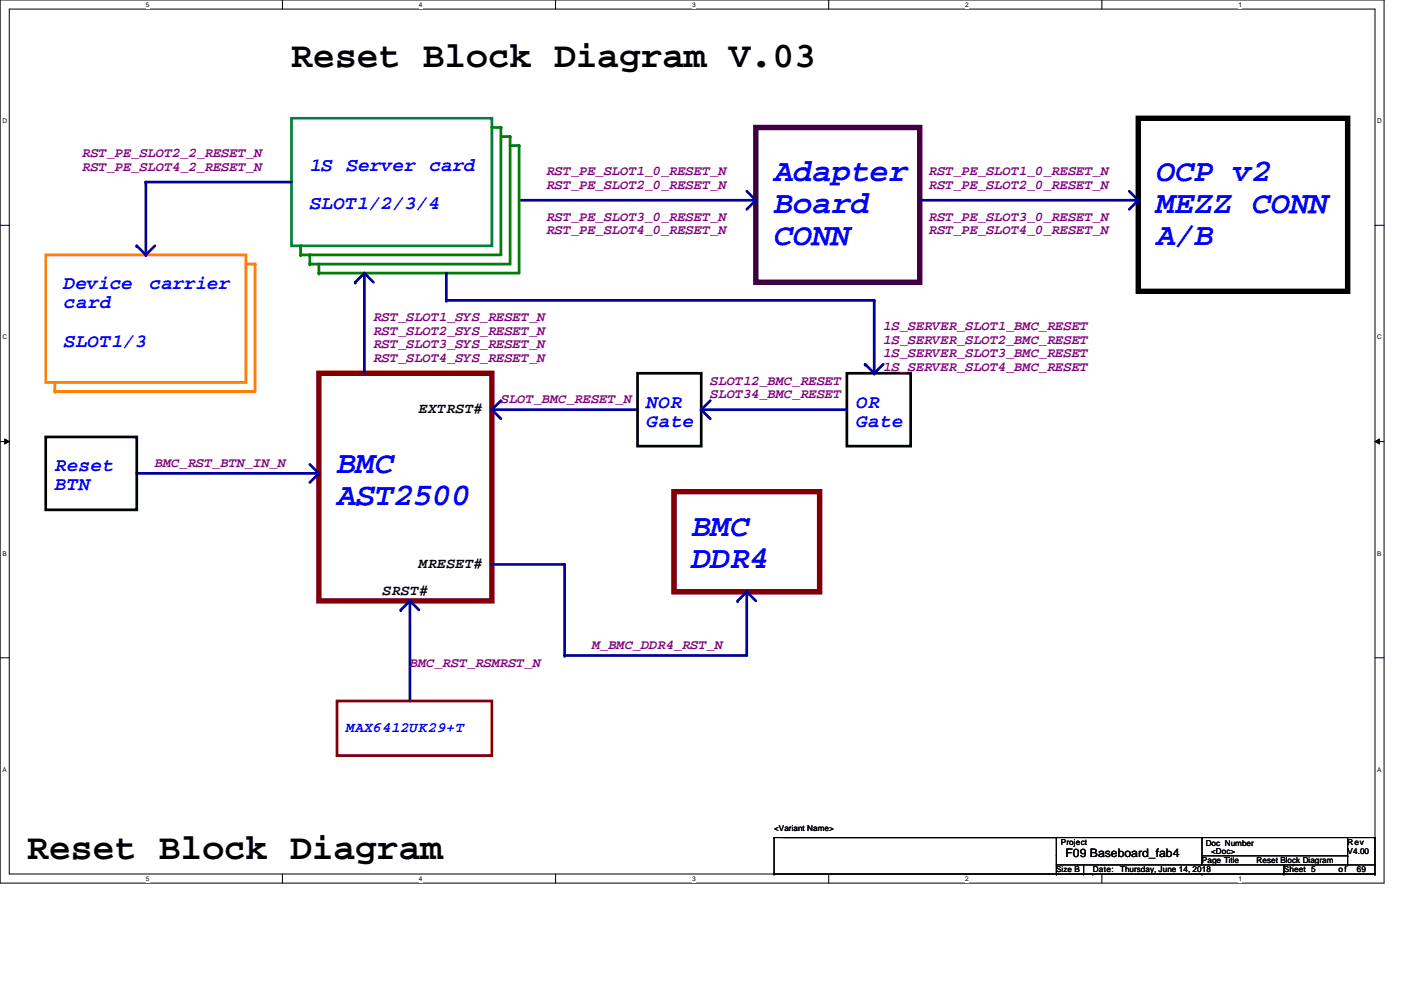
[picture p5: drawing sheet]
<svg xmlns="http://www.w3.org/2000/svg" width="297mm" height="210mm" viewBox="0 0 297 210" stroke-linecap="round" stroke-linejoin="round" font-family="sans-serif">
<path d="M0 0h293.5v187.2h-293.5zM2 1.9h289.5v183.4h-289.5z" fill="none" stroke="#000" stroke-width=".21"/>
<g fill="#fff">
<path d="M30.9 .2h.8v1.6h-.8z"/>
<path d="M30.9 185.5h.8v1.6h-.8z"/>
</g>
<path d="M59.9 0v1.9M59.9 185.3v1.9" fill="none" stroke="#000" stroke-width=".21"/>
<g fill="#fff">
<path d="M88.8 .2h.8v1.6h-.8z"/>
<path d="M88.8 185.5h.8v1.6h-.8z"/>
</g>
<path d="M117.8 0v1.9M117.8 185.3v1.9" fill="none" stroke="#000" stroke-width=".21"/>
<g fill="#fff">
<path d="M146.7 .2h.8v1.6h-.8z"/>
<path d="M146.7 185.5h.8v1.6h-.8z"/>
</g>
<path d="M175.7 0v1.9M175.7 185.3v1.9" fill="none" stroke="#000" stroke-width=".21"/>
<g fill="#fff">
<path d="M204.7 .2h.7v1.6h-.7z"/>
<path d="M204.7 185.5h.7v1.6h-.7z"/>
</g>
<path d="M233.6 0v1.9M233.6 185.3v1.9" fill="none" stroke="#000" stroke-width=".21"/>
<g fill="#fff">
<path d="M262.6 .2h.7v1.6h-.7z"/>
<path d="M262.6 185.5h.7v1.6h-.7z"/>
<path d="M.5 24.8h1v1.6h-1z"/>
<path d="M292 24.8h1v1.6h-1z"/>
<path d="M.5 70.7h1v1.5h-1z"/>
<path d="M292 70.7h1v1.5h-1z"/>
</g>
<path d="M0 47.8h2M291.5 47.8h2" fill="none" stroke="#000" stroke-width=".21"/>
<g fill="#fff">
<path d="M.5 116.5h.9v1.6h-.9z"/>
<path d="M292 116.5h.9v1.6h-.9z"/>
</g>
<path d="M0 93.6h2M1 93.1l1 .5-1 .5zM291.5 93.6l1-.5v1zM291.5 93.6h2" fill="none" stroke="#000" stroke-width=".21"/>
<path d="M1 93.1l1 .5-1 .5zM291.5 93.6l1-.5v1z" fill="#000"/>
<g fill="#fff">
<path d="M.5 162.4h.9v1.5h-.9z"/>
<path d="M292 162.4h.9v1.5h-.9z"/>
</g>
<path d="M0 139.5h2M291.5 139.5h2" fill="none" stroke="#000" stroke-width=".21"/>
<path d="M67.6 79.1h36.7v48.3h-36.7z" fill="none" stroke="#800000" stroke-width="1.1"/>
<path d="M61.8 25.1h42.5v27h-42.5z" fill="none" stroke="#008040" stroke-width=".57"/>
<path d="M29 100.4h38.6" fill="none" stroke="#0000a0" stroke-width=".57"/>
<circle cx="67.6" cy="100.4" r=".29" fill="#0000a0"/>
<path d="M9.7 92.6h19.3v15.5h-19.3z" fill="none" stroke="#000" stroke-width=".57"/>
<path d="M241.3 25.1h44.4v36.7h-44.4z" fill="none" stroke="#000" stroke-width="1.1"/>
<path d="M110.1 42.5h50.1" fill="none" stroke="#0000a0" stroke-width=".57"/>
<circle cx="160.2" cy="42.5" r=".29" fill="#0000a0"/>
<path d="M63.7 54h42.5" fill="none" stroke="#008000" stroke-width=".57"/>
<circle cx="63.7" cy="54" r=".29" fill="#008000"/>
<path d="M104.3 27h1.9" fill="none" stroke="#008000" stroke-width=".57"/>
<circle cx="106.2" cy="27" r=".29" fill="#008000"/>
<path d="M63.7 52.1v1.9" fill="none" stroke="#008000" stroke-width=".57"/>
<circle cx="63.7" cy="52.1" r=".29" fill="#008000"/>
<path d="M65.7 56h42.4" fill="none" stroke="#008000" stroke-width=".57"/>
<circle cx="65.7" cy="56" r=".29" fill="#008000"/>
<path d="M106.2 29h1.9" fill="none" stroke="#008000" stroke-width=".57"/>
<circle cx="108.1" cy="29" r=".29" fill="#008000"/>
<path d="M108.1 29v27" fill="none" stroke="#008000" stroke-width=".57"/>
<circle cx="108.1" cy="29" r=".29" fill="#008000"/>
<path d="M65.7 54v2" fill="none" stroke="#008000" stroke-width=".57"/>
<circle cx="65.7" cy="54" r=".29" fill="#008000"/>
<path d="M67.6 57.9h42.5" fill="none" stroke="#008000" stroke-width=".57"/>
<circle cx="67.6" cy="57.9" r=".29" fill="#008000"/>
<path d="M108.1 30.9h2" fill="none" stroke="#008000" stroke-width=".57"/>
<circle cx="110.1" cy="30.9" r=".29" fill="#008000"/>
<path d="M110.1 30.9v27" fill="none" stroke="#008000" stroke-width=".57"/>
<circle cx="110.1" cy="30.9" r=".29" fill="#008000"/>
<path d="M67.6 56v1.9" fill="none" stroke="#008000" stroke-width=".57"/>
<circle cx="67.6" cy="56" r=".29" fill="#008000"/>
<path d="M160.2 27h34.8v32.8h-34.8z" fill="none" stroke="#400040" stroke-width="1.1"/>
<path d="M195 42.5h46.3" fill="none" stroke="#0000a0" stroke-width=".57"/>
<circle cx="241.3" cy="42.5" r=".29" fill="#0000a0"/>
<path d="M77.3 57.9v21.2" fill="none" stroke="#0000a0" stroke-width=".57"/>
<circle cx="77.3" cy="57.9" r=".29" fill="#0000a0"/>
<path d="M65.7 98.4l1.9 2" fill="none" stroke="#0000a0" stroke-width=".57"/>
<circle cx="67.6" cy="100.4" r=".29" fill="#0000a0"/>
<path d="M67.6 100.4l-1.9 1.9" fill="none" stroke="#0000a0" stroke-width=".57"/>
<circle cx="67.6" cy="100.4" r=".29" fill="#0000a0"/>
<path d="M158.3 40.5l1.9 2" fill="none" stroke="#0000a0" stroke-width=".57"/>
<circle cx="160.2" cy="42.5" r=".29" fill="#0000a0"/>
<path d="M160.2 42.5l-1.9 1.9" fill="none" stroke="#0000a0" stroke-width=".57"/>
<circle cx="160.2" cy="42.5" r=".29" fill="#0000a0"/>
<path d="M239.4 40.5l1.9 2" fill="none" stroke="#0000a0" stroke-width=".57"/>
<circle cx="241.3" cy="42.5" r=".29" fill="#0000a0"/>
<path d="M241.3 42.5l-1.9 1.9" fill="none" stroke="#0000a0" stroke-width=".57"/>
<circle cx="241.3" cy="42.5" r=".29" fill="#0000a0"/>
<path d="M106.2 27v27" fill="none" stroke="#008000" stroke-width=".57"/>
<circle cx="106.2" cy="27" r=".29" fill="#008000"/>
<path d="M86.9 127.4v21.2" fill="none" stroke="#0000a0" stroke-width=".57"/>
<circle cx="86.9" cy="127.4" r=".29" fill="#0000a0"/>
<path d="M86.9 127.4l1.9 1.9" fill="none" stroke="#0000a0" stroke-width=".57"/>
<circle cx="86.9" cy="127.4" r=".29" fill="#0000a0"/>
<path d="M86.9 127.4l-1.9 1.9" fill="none" stroke="#0000a0" stroke-width=".57"/>
<circle cx="85" cy="129.3" r=".29" fill="#0000a0"/>
<path d="M71.5 148.6h32.8v11.6h-32.8z" fill="none" stroke="#800000" stroke-width=".57"/>
<path d="M158.3 125.5v13.5" fill="none" stroke="#0000a0" stroke-width=".57"/>
<circle cx="158.3" cy="125.5" r=".29" fill="#0000a0"/>
<path d="M142.9 104.2h30.9v21.3h-30.9z" fill="none" stroke="#800000" stroke-width="1.1"/>
<path d="M158.3 125.5l1.9 1.9" fill="none" stroke="#0000a0" stroke-width=".57"/>
<circle cx="158.3" cy="125.5" r=".29" fill="#0000a0"/>
<path d="M158.3 125.5l-1.9 1.9" fill="none" stroke="#0000a0" stroke-width=".57"/>
<circle cx="156.4" cy="127.4" r=".29" fill="#0000a0"/>
<path d="M104.3 119.7h15.4" fill="none" stroke="#0000a0" stroke-width=".57"/>
<circle cx="104.3" cy="119.7" r=".29" fill="#0000a0"/>
<path d="M94.6 57.9v5.8" fill="none" stroke="#0000a0" stroke-width=".57"/>
<circle cx="94.6" cy="57.9" r=".29" fill="#0000a0"/>
<path d="M77.3 57.9l1.9 1.9" fill="none" stroke="#0000a0" stroke-width=".57"/>
<circle cx="77.3" cy="57.9" r=".29" fill="#0000a0"/>
<path d="M77.3 57.9l-2 1.9" fill="none" stroke="#0000a0" stroke-width=".57"/>
<circle cx="75.3" cy="59.8" r=".29" fill="#0000a0"/>
<path d="M94.6 63.7h90.8" fill="none" stroke="#0000a0" stroke-width=".57"/>
<circle cx="94.6" cy="63.7" r=".29" fill="#0000a0"/>
<path d="M179.6 79.1h13.5v15.5h-13.5z" fill="none" stroke="#000" stroke-width=".57"/>
<path d="M185.4 63.7v15.4" fill="none" stroke="#0000a0" stroke-width=".57"/>
<circle cx="185.4" cy="63.7" r=".29" fill="#0000a0"/>
<path d="M104.3 86.9h30.9" fill="none" stroke="#0000a0" stroke-width=".57"/>
<circle cx="104.3" cy="86.9" r=".29" fill="#0000a0"/>
<path d="M106.2 84.9l-1.9 2" fill="none" stroke="#0000a0" stroke-width=".57"/>
<circle cx="104.3" cy="86.9" r=".29" fill="#0000a0"/>
<path d="M104.3 86.9l1.9 1.9" fill="none" stroke="#0000a0" stroke-width=".57"/>
<circle cx="104.3" cy="86.9" r=".29" fill="#0000a0"/>
<path d="M187.3 77.2l-1.9 1.9" fill="none" stroke="#0000a0" stroke-width=".57"/>
<circle cx="185.4" cy="79.1" r=".29" fill="#0000a0"/>
<path d="M183.4 77.2l2 1.9" fill="none" stroke="#0000a0" stroke-width=".57"/>
<circle cx="183.4" cy="77.2" r=".29" fill="#0000a0"/>
<path d="M135.2 79.1h13.5v15.5h-13.5z" fill="none" stroke="#000" stroke-width=".57"/>
<path d="M148.7 86.9h30.9" fill="none" stroke="#0000a0" stroke-width=".57"/>
<circle cx="148.7" cy="86.9" r=".29" fill="#0000a0"/>
<path d="M148.7 86.9l1.9 1.9" fill="none" stroke="#0000a0" stroke-width=".57"/>
<circle cx="148.7" cy="86.9" r=".29" fill="#0000a0"/>
<path d="M150.6 84.9l-1.9 2" fill="none" stroke="#0000a0" stroke-width=".57"/>
<circle cx="148.7" cy="86.9" r=".29" fill="#0000a0"/>
<path d="M9.7 54h42.5v27.1h-42.5zM11.6 83h42.5" fill="none" stroke="#ff8000" stroke-width=".57"/>
<circle cx="11.6" cy="83" r=".29" fill="#ff8000"/>
<path d="M11.6 81.1v1.9" fill="none" stroke="#ff8000" stroke-width=".57"/>
<circle cx="11.6" cy="81.1" r=".29" fill="#ff8000"/>
<path d="M52.2 56h1.9" fill="none" stroke="#ff8000" stroke-width=".57"/>
<circle cx="54.1" cy="56" r=".29" fill="#ff8000"/>
<path d="M54.1 56v27" fill="none" stroke="#ff8000" stroke-width=".57"/>
<circle cx="54.1" cy="56" r=".29" fill="#ff8000"/>
<path d="M30.9 38.6v15.4" fill="none" stroke="#0000a0" stroke-width=".57"/>
<circle cx="30.9" cy="38.6" r=".29" fill="#0000a0"/>
<path d="M32.8 52.1l-1.9 1.9" fill="none" stroke="#0000a0" stroke-width=".57"/>
<circle cx="30.9" cy="54" r=".29" fill="#0000a0"/>
<path d="M29 52.1l1.9 1.9" fill="none" stroke="#0000a0" stroke-width=".57"/>
<circle cx="29" cy="52.1" r=".29" fill="#0000a0"/>
<path d="M30.9 38.6h30.9" fill="none" stroke="#0000a0" stroke-width=".57"/>
<circle cx="30.9" cy="38.6" r=".29" fill="#0000a0"/>
<path d="M119.7 119.7v19.3" fill="none" stroke="#0000a0" stroke-width=".57"/>
<circle cx="119.7" cy="119.7" r=".29" fill="#0000a0"/>
<path d="M119.7 139h38.6" fill="none" stroke="#0000a0" stroke-width=".57"/>
<circle cx="119.7" cy="139" r=".29" fill="#0000a0"/>
<g fill="none" stroke="#000" stroke-width=".21">
<path d="M164.1 177.6h.1M164.1 177.6h127.4M164.1 177.6v7.7M224 177.6h.1M224 177.6v7.7M254.8 177.6h.1M254.8 177.6v5.8M285.7 177.6v5.8M291.5 177.6h.1M291.5 177.6v7.7M164.1 185.3h.1M164.1 185.3h127.4"/>
<path d="M224 185.3h.1M224 183.4h67.5M229.8 185.3h.1M229.8 183.4v1.9M231.7 185.3h.1M254.8 185.3h.1M254.8 181.5h30.9M272.2 185.3h.1M272.2 183.4v1.9M274.1 183.4h.1M285.7 181.5h.1M285.7 183.4h.1"/>
<path d="M291.5 185.3h.1M291.5 183.4h.1"/>
</g>
<g font-size="7.7">
<text x="61.8" y="14.1">Reset Block Diagram V.03</text>
<text x="5.8" y="182.1">Reset Block Diagram</text>
</g>
<g font-size="6.8" fill="#00f">
<text x="164.1" y="38.4">Adapter</text>
<text x="245.2" y="38.4">OCP v2</text>
<text x="164.1" y="45.2">Board</text>
<text x="245.2" y="45.2">MEZZ CONN</text>
<text x="164.1" y="51.9">CONN</text>
<text x="245.2" y="51.9">A/B</text>
<text x="71.5" y="100.2">BMC</text>
<text x="71.5" y="107">AST2500</text>
<text x="146.7" y="113.7">BMC</text>
<text x="146.7" y="120.5">DDR4</text>
</g>
<g font-size="4" fill="#00f">
<text x="65.7" y="36.2">1S</text>
<text x="73.5" y="36.2">Server</text>
<text x="91.1" y="36.2">card</text>
<text x="65.7" y="44.3">SLOT1/2/3/4</text>
<text x="13.5" y="61.3">Device</text>
<text x="13.5" y="65.4">card</text>
<text x="31.7" y="61.3">carrier</text>
<text x="13.5" y="73.5">SLOT1/3</text>
<text x="137.1" y="86.4">NOR</text>
<text x="181.5" y="86.4">OR</text>
<text x="137.1" y="90.5">Gate</text>
<text x="181.5" y="90.5">Gate</text>
<text x="11.6" y="99.9">Reset</text>
<text x="11.6" y="104">BTN</text>
</g>
<g font-size="3.1">
<text x="88.8" y="87.5">EXTRST#</text>
<text x="88.8" y="120.4">MRESET#</text>
<text x="81.1" y="126.2">SRST#</text>
</g>
<text font-size="3.1" fill="#00f" x="73.4" y="155.1">MAX6412UK29+T</text>
<g font-size="2.9" fill="#800080">
<text x="17.4" y="33.3">RST_PE_SLOT2_2_RESET_N</text>
<text x="17.4" y="36.2">RST_PE_SLOT4_2_RESET_N</text>
<text x="115.9" y="37.1">RST_PE_SLOT1_0_RESET_N</text>
<text x="115.9" y="40">RST_PE_SLOT2_0_RESET_N</text>
<text x="196.9" y="37.1">RST_PE_SLOT1_0_RESET_N</text>
<text x="196.9" y="40">RST_PE_SLOT2_0_RESET_N</text>
<text x="115.9" y="46.8">RST_PE_SLOT3_0_RESET_N</text>
<text x="196.9" y="46.8">RST_PE_SLOT3_0_RESET_N</text>
<text x="115.9" y="49.7">RST_PE_SLOT4_0_RESET_N</text>
<text x="196.9" y="49.7">RST_PE_SLOT4_0_RESET_N</text>
<text x="79.2" y="68.1">RST_SLOT1_SYS_RESET_N</text>
<text x="79.2" y="70.9">RST_SLOT2_SYS_RESET_N</text>
<text x="187.3" y="70">1S_SERVER_SLOT1_BMC_RESET</text>
<text x="79.2" y="73.8">RST_SLOT3_SYS_RESET_N</text>
<text x="79.2" y="76.7">RST_SLOT4_SYS_RESET_N</text>
<text x="187.3" y="72.9">1S_SERVER_SLOT2_BMC_RESET</text>
<text x="187.3" y="75.7">1S_SERVER_SLOT3_BMC_RESET</text>
<text x="150.6" y="81.6">SLOT12_BMC_RESET</text>
<text x="187.3" y="78.6">1S_SERVER_SLOT4_BMC_RESET</text>
<text x="106.2" y="85.4">SLOT_BMC_RESET_N</text>
<text x="150.6" y="84.4">SLOT34_BMC_RESET</text>
<text x="32.8" y="98.9">BMC_RST_BTN_IN_N</text>
<text x="125.5" y="137.5">M_BMC_DDR4_RST_N</text>
<text x="86.9" y="141.4">BMC_RST_RSMRST_N</text>
</g>
<text font-size="2.5" x="225.9" y="181.8">F09 Baseboard_fab4</text>
<g font-size="1.7">
<text x="164.1" y="176.2">&lt;Variant Name&gt;</text>
<text x="224.9" y="179.1">Project</text>
<text x="255.6" y="179.3">Doc Number</text>
<text x="285.7" y="179.1">Rev</text>
<text x="224" y="184.9">Size B</text>
<text x="231.7" y="184.9">Date:</text>
<text x="237.5" y="184.9">Thursday, June 14, 2018</text>
<text x="254.8" y="183">Page Title</text>
<text x="256.8" y="181.1">&lt;Doc&gt;</text>
<text x="266.4" y="183">Reset Block Diagram</text>
<text x="272.2" y="184.9">Sheet 5</text>
<text x="283.8" y="184.9">of</text>
<text x="285.7" y="181.1">V4.00</text>
<text x="287.7" y="184.9">69</text>
</g>
<g font-size="1.4">
<text x="30.9" y="1.5">5</text>
<text x="88.8" y="1.5">4</text>
<text x="146.7" y="1.5">3</text>
<text x="204.7" y="1.5">2</text>
<text x="262.6" y="1.5">1</text>
<text x=".5" y="26.1">D</text>
<text x="292" y="26.1">D</text>
<text x=".5" y="71.9">C</text>
<text x="292" y="71.9">C</text>
<text x=".5" y="117.8">B</text>
<text x="292" y="117.8">B</text>
<text x=".5" y="163.6">A</text>
<text x="292" y="163.6">A</text>
<text x="30.9" y="186.8">5</text>
<text x="88.8" y="186.8">4</text>
<text x="146.7" y="186.8">3</text>
<text x="204.7" y="186.8">2</text>
<text x="262.6" y="186.8">1</text>
</g>
</svg>
